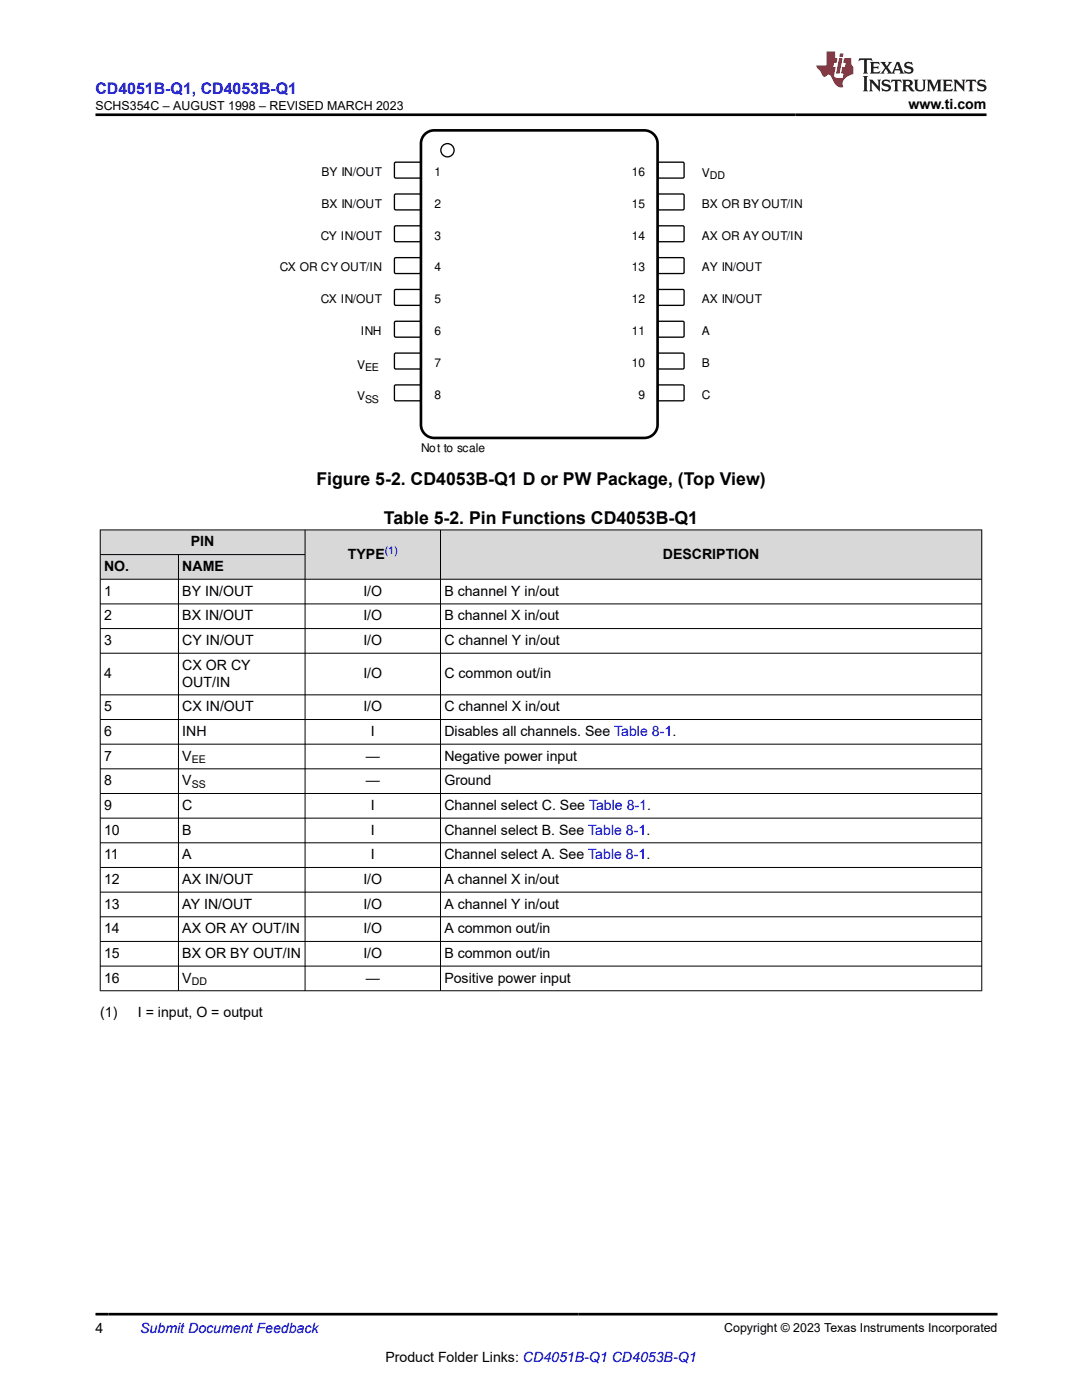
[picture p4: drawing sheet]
<svg xmlns="http://www.w3.org/2000/svg" width="216mm" height="279mm" viewBox="0 0 216 279" stroke-linecap="round" stroke-linejoin="round" font-family="sans-serif">
<path d="M78.8 32.4h5.1l.1 .2v2.8l-.3 .1h-4.9l-.1-.2v-2.7z" fill="none" stroke="#000" stroke-width=".26"/>
<path d="M131.3 32.4h5.1l.1 .2v2.8l-.3 .1h-4.9l-.1-.2v-2.7z" fill-rule="evenodd" fill="#fff"/>
<path d="M131.3 32.4h5.1l.1 .2v2.8l-.3 .1h-4.9l-.1-.2v-2.7z" fill="none" stroke="#000" stroke-width=".26"/>
<path d="M78.8 38.8h5.1l.1 .2v2.8l-.3 .1h-4.9l-.1-.3v-2.6z" fill-rule="evenodd" fill="#fff"/>
<path d="M78.8 38.8h5.1l.1 .2v2.8l-.3 .1h-4.9l-.1-.3v-2.6z" fill="none" stroke="#000" stroke-width=".26"/>
<path d="M131.3 38.8h5.1l.1 .2v2.8l-.3 .1h-4.9l-.1-.3v-2.6z" fill-rule="evenodd" fill="#fff"/>
<path d="M131.3 38.8h5.1l.1 .2v2.8l-.3 .1h-4.9l-.1-.3v-2.6z" fill="none" stroke="#000" stroke-width=".26"/>
<path d="M78.8 45.1h5.1l.1 .2v2.8l-.3 .1h-4.9l-.1-.2v-2.7z" fill-rule="evenodd" fill="#fff"/>
<path d="M78.8 45.1h5.1l.1 .2v2.8l-.3 .1h-4.9l-.1-.2v-2.7z" fill="none" stroke="#000" stroke-width=".26"/>
<path d="M131.3 45.1h5.1l.1 .2v2.8l-.3 .1h-4.9l-.1-.2v-2.7z" fill-rule="evenodd" fill="#fff"/>
<path d="M131.3 45.1h5.1l.1 .2v2.8l-.3 .1h-4.9l-.1-.2v-2.7z" fill="none" stroke="#000" stroke-width=".26"/>
<path d="M78.8 51.5h5.1l.1 .2v2.8l-.3 .1h-4.9l-.1-.3v-2.6z" fill-rule="evenodd" fill="#fff"/>
<path d="M78.8 51.5h5.1l.1 .2v2.8l-.3 .1h-4.9l-.1-.3v-2.6z" fill="none" stroke="#000" stroke-width=".26"/>
<path d="M131.3 51.5h5.1l.1 .2v2.8l-.3 .1h-4.9l-.1-.3v-2.6z" fill-rule="evenodd" fill="#fff"/>
<path d="M131.3 51.5h5.1l.1 .2v2.8l-.3 .1h-4.9l-.1-.3v-2.6z" fill="none" stroke="#000" stroke-width=".26"/>
<path d="M78.8 57.8h5.1l.1 .2v2.8l-.3 .1h-4.9l-.1-.2v-2.7z" fill-rule="evenodd" fill="#fff"/>
<path d="M78.8 57.8h5.1l.1 .2v2.8l-.3 .1h-4.9l-.1-.2v-2.7z" fill="none" stroke="#000" stroke-width=".26"/>
<path d="M131.3 57.8h5.1l.1 .2v2.8l-.3 .1h-4.9l-.1-.2v-2.7z" fill-rule="evenodd" fill="#fff"/>
<path d="M131.3 57.8h5.1l.1 .2v2.8l-.3 .1h-4.9l-.1-.2v-2.7z" fill="none" stroke="#000" stroke-width=".26"/>
<path d="M78.8 64.2h5.1l.1 .2v2.8l-.3 .1h-4.9l-.1-.3v-2.6z" fill-rule="evenodd" fill="#fff"/>
<path d="M78.8 64.2h5.1l.1 .2v2.8l-.3 .1h-4.9l-.1-.3v-2.6z" fill="none" stroke="#000" stroke-width=".26"/>
<path d="M131.3 64.2h5.1l.1 .2v2.8l-.3 .1h-4.9l-.1-.3v-2.6z" fill-rule="evenodd" fill="#fff"/>
<path d="M131.3 64.2h5.1l.1 .2v2.8l-.3 .1h-4.9l-.1-.3v-2.6z" fill="none" stroke="#000" stroke-width=".26"/>
<path d="M78.8 70.5h5.1l.1 .2v2.8l-.3 .1h-4.9l-.1-.2v-2.7z" fill-rule="evenodd" fill="#fff"/>
<path d="M78.8 70.5h5.1l.1 .2v2.8l-.3 .1h-4.9l-.1-.2v-2.7z" fill="none" stroke="#000" stroke-width=".26"/>
<path d="M131.3 70.5h5.1l.1 .2v2.8l-.3 .1h-4.9l-.1-.2v-2.7z" fill-rule="evenodd" fill="#fff"/>
<path d="M131.3 70.5h5.1l.1 .2v2.8l-.3 .1h-4.9l-.1-.2v-2.7z" fill="none" stroke="#000" stroke-width=".26"/>
<path d="M78.8 76.9h5.1l.1 .2v2.8l-.3 .1h-4.9l-.1-.3v-2.6z" fill-rule="evenodd" fill="#fff"/>
<path d="M78.8 76.9h5.1l.1 .2v2.8l-.3 .1h-4.9l-.1-.3v-2.6z" fill="none" stroke="#000" stroke-width=".26"/>
<path d="M131.3 76.9h5.1l.1 .2v2.8l-.3 .1h-4.9l-.1-.3v-2.6z" fill-rule="evenodd" fill="#fff"/>
<g fill="none" stroke="#000" stroke-width=".26">
<path d="M131.3 76.9h5.1l.1 .2v2.8l-.3 .1h-4.9l-.1-.3v-2.6z"/>
<circle cx="89.3" cy="30" r="1.32"/>
</g>
<path d="M85 26.6l1-.5 .6-.1h42a2.65 2.65 0 0 1 2.6 2.7v56.1a2.65 2.65 0 0 1-2.6 2.6h-42a2.65 2.65 0 0 1-2.6-2.6v-56.1a2.64 2.64 0 0 1 1-2.1z" fill="none" stroke="#000" stroke-width=".53"/>
<g fill="#d8d8d8">
<path d="M20 105.8h175.9v4.9h-175.9z" fill-rule="evenodd"/>
<path d="M20.1 105.8h40.7v4.8h-40.7z" fill-rule="evenodd"/>
<path d="M60.9 105.8h26.9v9.7h-26.9z" fill-rule="evenodd"/>
<path d="M88 105.8h107.8v9.7h-107.8z" fill-rule="evenodd"/>
<path d="M20.1 110.7h15.5v4.8h-15.5z" fill-rule="evenodd"/>
<path d="M35.7 110.7h25.1v4.8h-25.1z" fill-rule="evenodd"/>
</g>
<g fill="none" stroke="#000" stroke-width=".2">
<path d="M19.9 105.8h176.1M19.9 110.7h41M20 105.7v92.1M35.6 110.7v87.1M60.9 105.7v92.1M87.9 105.7v92.1M195.9 105.7v92.1M196 115.6h-176.1M19.9 120.5h176.1M19.9 125.4h176.1M19.9 130.4h176.1M19.9 138.7h176.1"/>
<path d="M19.9 143.6h176.1M19.9 148.5h176.1M19.9 153.4h176.1M19.9 158.4h176.1M19.9 163.3h176.1M19.9 168.2h176.1M19.9 173.1h176.1M19.9 178h176.1M19.9 183h176.1M19.9 187.9h176.1M19.9 192.8h176.1M19.9 197.7h176.1"/>
</g>
<path d="M171.5 11.6l-.2 .6 .5-.2h.6v.1v2.2l-.2 .4h1l-.2-.4v-2.2v-.1h.5l.5 .2-.1-.6zM173.6 12.4l.2 .3v1.6l-.2 .4h1.9l.1-.6a1.08 1.08 0 0 1-1.3 .2v-.7h.6l.4 .2v-.7l-.4 .2h-.6v-.5l.2-.2a1 1 0 0 1 1 .3l-.1-.5zM175.7 12.4l.9 1.1-1 1.2h.9l-.2-.2 .5-.8 .4 .8-.2 .2h1.6l-.2-.2 .2-.5h.9l.1 .5-.1 .2h.9l-.2-.4-.8-1.9h-.5l-.9 2.1-.9-1.1 .9-1h-.8l.2 .2-.4 .6-.4-.6 .2-.2zM179 12.8l.4 1h-.7zM180.7 12.5a.65 .65 0 0 0-.2 .7 .65 .65 0 0 0 .6 .5l.6 .1 .1 .3a.79 .79 0 0 1-.7 .4 .79 .79 0 0 1-.7-.5l.1 .7 .2-.1a.93 .93 0 0 0 1.1 0 .93 .93 0 0 0 .4-.9 1.46 1.46 0 0 0-1.2-.6l-.1-.3a1.09 1.09 0 0 1 1.2 .2l-.2-.6-.1 .1-.5-.2zM172.2 15.2l.2 .4v2.2l-.2 .4h1l-.2-.4v-2.2l.2-.4zM173.4 15.9l.2 .4v1.5l-.2 .4h.8l-.3-.4 .1-1.3 1.6 1.8v-2l.2-.4h-.7l.1 .2 .1 1.1-1.2-1.3zM176.2 16a.65 .65 0 0 0-.2 .8 .65 .65 0 0 0 .6 .4l.6 .2 .1 .2a.79 .79 0 0 1-.7 .4 .79 .79 0 0 1-.7-.5l.1 .7 .2-.1a.93 .93 0 0 0 1.1 .1 .93 .93 0 0 0 .4-1 1.46 1.46 0 0 0-1.2-.5l-.1-.4a1.09 1.09 0 0 1 1.2 .2l-.1-.6-.2 .1-.5-.1zM177.9 15.9l-.1 .6a.63 .63 0 0 1 .8-.3v1.6l-.3 .4h1l-.2-.4v-1.6a.66 .66 0 0 1 .8 .3l-.1-.6zM180 15.9l.2 .4v1.5l-.2 .4h1l-.2-.2-.1-.7h.5l.1 .2a.79 .79 0 0 0 1.2 .6l-1-.9a.61 .61 0 0 0 .6-.6 .61 .61 0 0 0-.5-.7zM180.8 16.2h.1a.47 .47 0 0 1 .5 .1 .47 .47 0 0 1 .1 .5l-.1 .1-.7 .1zM182.3 15.9l.2 .2a2.27 2.27 0 0 0 .4 2 1.04 1.04 0 0 0 1.7-.7v-1.3l.2-.2h-.8l.2 .4v1.1a.6 .6 0 0 1-.6 .6 .6 .6 0 0 1-.6-.6v-1.1l.3-.4zM184.9 15.9l.2 .4v1.5l-.2 .4h.8l-.3-.4v-1.4l.9 1.9 .9-1.9v1.4l-.3 .4h1l-.2-.4v-1.5l.2-.4h-.8l-.7 1.5-.6-1.5zM188.1 15.9l.2 .4v1.5l-.2 .4h1.9l.1-.6a1.09 1.09 0 0 1-1.3 .2v-.7h.6l.4 .2v-.6l-.4 .2h-.6v-.6l.2-.1a1.01 1.01 0 0 1 1 .3l-.1-.6zM190.2 15.9l.3 .4v1.5l-.3 .4h.8l-.2-.4v-1.3l1.6 1.8v-2l.2-.4h-.7l.2 .2v1.1l-1.2-1.3zM192.8 15.9l-.1 .6a.63 .63 0 0 1 .8-.3v1.6l-.3 .4h1l-.2-.4v-1.6a.66 .66 0 0 1 .8 .3l-.1-.6zM195.2 16a.65 .65 0 0 0-.2 .8 .65 .65 0 0 0 .6 .4l.6 .2 .2 .2a.79 .79 0 0 1-.7 .4 .79 .79 0 0 1-.7-.5l.1 .7 .2-.1a.93 .93 0 0 0 1 .1 .93 .93 0 0 0 .5-1 1.46 1.46 0 0 0-1.3-.5v-.4a1.09 1.09 0 0 1 1.2 .2l-.2-.6-.2 .1-.5-.1z" fill="#231f20"/>
<path d="M164.9 10.3v2.7h-2l.1 .4 .8 1a.95 .95 0 0 0 1 .9 .59 .59 0 0 1 .5-.4 .59 .59 0 0 1 .5 .3l.4 .8a1.59 1.59 0 0 0 2.1 1.4 1.61 1.61 0 0 1 1-2.3l1-.3-.1-1.5a1.59 1.59 0 0 1-.3-1.7h-1.5l-.2 .9h.6l-.2 .9h-.5l-.2 .9v.3l.4 .1-.1 .9h-.7a.73 .73 0 0 1-1-.7l.3-1.5h-.5l.1-.9h.5l.2-.9h-.5v-1.3zM167.4 11.6l-.6 3.1h.7l.6-3.1zM167.6 10.7l-.1 .6h.7l.1-.6z" fill="#ed1c24"/>
<path d="M19 22.9h177.8M19 262.3h180" fill="none" stroke="#000" stroke-width=".53"/>
<g font-size="3.5">
<text x="63.1" y="96.8">Figure 5-2. CD4053B-Q1 D or PW Package, (Top View)</text>
<text x="76.6" y="104.6">Table 5-2. Pin Functions CD4053B-Q1</text>
</g>
<text font-size="3.2" fill="#00f" x="19" y="18.7">CD4051B-Q1, CD4053B-Q1</text>
<g font-size="2.8">
<text x="181.3" y="21.8">www.ti.com</text>
<text x="20.8" y="114">NO.</text>
<text x="36.4" y="114">NAME</text>
<text x="38.1" y="109">PIN</text>
<text x="69.4" y="111.5">TYPE</text>
<text x="132.3" y="111.5">DESCRIPTION</text>
<text x="20.8" y="118.9">1</text>
<text x="36.4" y="118.9">BY IN/OUT</text>
<text x="72.5" y="118.9">I/O</text>
<text x="88.7" y="118.9">B channel Y in/out</text>
<text x="20.8" y="123.8">2</text>
<text x="36.4" y="123.8">BX IN/OUT</text>
<text x="72.5" y="123.8">I/O</text>
<text x="88.7" y="123.8">B channel X in/out</text>
<text x="20.8" y="128.7">3</text>
<text x="36.4" y="128.7">CY IN/OUT</text>
<text x="72.5" y="128.7">I/O</text>
<text x="88.7" y="128.7">C channel Y in/out</text>
<text x="20.8" y="135.3">4</text>
<text x="36.4" y="133.6">CX OR CY</text>
<text x="36.4" y="137">OUT/IN</text>
<text x="72.5" y="135.3">I/O</text>
<text x="88.7" y="135.3">C common out/in</text>
<text x="20.8" y="141.9">5</text>
<text x="36.4" y="141.9">CX IN/OUT</text>
<text x="72.5" y="141.9">I/O</text>
<text x="88.7" y="141.9">C channel X in/out</text>
<text x="20.8" y="146.9">6</text>
<text x="36.4" y="146.9">INH</text>
<text x="74" y="146.9">I</text>
<text x="88.7" y="146.9">Disables all channels. See Table 8-1.</text>
<text x="20.8" y="151.8">7</text>
<text x="36.4" y="151.8">V</text>
<text x="73" y="151.8">—</text>
<text x="88.7" y="151.8">Negative power input</text>
<text x="20.8" y="156.7">8</text>
<text x="20.8" y="161.6">9</text>
<text x="36.4" y="156.7">V</text>
<text x="36.4" y="161.6">C</text>
<text x="73" y="156.7">—</text>
<text x="74" y="161.6">I</text>
<text x="88.7" y="156.7">Ground</text>
<text x="88.7" y="161.6">Channel select C. See Table 8-1.</text>
<text x="20.8" y="166.6">10</text>
<text x="36.4" y="166.6">B</text>
<text x="74" y="166.6">I</text>
<text x="88.7" y="166.6">Channel select B. See Table 8-1.</text>
<text x="20.8" y="171.5">11</text>
<text x="36.4" y="171.5">A</text>
<text x="74" y="171.5">I</text>
<text x="88.7" y="171.5">Channel select A. See Table 8-1.</text>
<text x="20.8" y="176.4">12</text>
<text x="36.4" y="176.4">AX IN/OUT</text>
<text x="72.5" y="176.4">I/O</text>
<text x="88.7" y="176.4">A channel X in/out</text>
<text x="20.8" y="181.3">13</text>
<text x="36.4" y="181.3">AY IN/OUT</text>
<text x="72.5" y="181.3">I/O</text>
<text x="88.7" y="181.3">A channel Y in/out</text>
<text x="20.8" y="186.2">14</text>
<text x="20.8" y="191.2">15</text>
<text x="36.4" y="186.2">AX OR AY OUT/IN</text>
<text x="36.4" y="191.2">BX OR BY OUT/IN</text>
<text x="72.5" y="186.2">I/O</text>
<text x="72.5" y="191.2">I/O</text>
<text x="88.7" y="186.2">A common out/in</text>
<text x="88.7" y="191.2">B common out/in</text>
<text x="20.8" y="196.1">16</text>
<text x="36.4" y="196.1">V</text>
<text x="73" y="196.1">—</text>
<text x="88.7" y="196.1">Positive power input</text>
<text x="20" y="202.9">(1)</text>
<text x="27.5" y="202.9">I = input, O = output</text>
<text x="19" y="266.1">4</text>
<text x="76.9" y="271.7">Product Folder Links: CD4051B-Q1 CD4053B-Q1</text>
</g>
<text font-size="2.8" fill="#00f" x="28" y="266.1">Submit Document Feedback</text>
<g font-size="2.5">
<text x="19.1" y="21.9">SCHS354C – AUGUST 1998 – REVISED MARCH 2023</text>
<text x="144.5" y="265.8">Copyright © 2023 Texas Instruments Incorporated</text>
</g>
<g font-size="2.4">
<text x="64.2" y="35">BY IN/OUT</text>
<text x="86.7" y="35">1</text>
<text x="126.1" y="35">16</text>
<text x="140" y="35.3">V</text>
<text x="64.2" y="41.4">BX IN/OUT</text>
<text x="86.7" y="41.4">2</text>
<text x="126.1" y="41.4">15</text>
<text x="140" y="41.4">BX OR BY OUT/IN</text>
<text x="64" y="47.8">CY IN/OUT</text>
<text x="86.7" y="47.8">3</text>
<text x="126.1" y="47.8">14</text>
<text x="140" y="47.8">AX OR AY OUT/IN</text>
<text x="55.8" y="54.2">CX OR CY OUT/IN</text>
<text x="86.7" y="54.2">4</text>
<text x="126.1" y="54.2">13</text>
<text x="140" y="54.2">AY IN/OUT</text>
<text x="64" y="60.6">CX IN/OUT</text>
<text x="86.7" y="60.6">5</text>
<text x="126.1" y="60.6">12</text>
<text x="140" y="60.6">AX IN/OUT</text>
<text x="72" y="66.9">INH</text>
<text x="86.7" y="66.9">6</text>
<text x="126.1" y="66.9">11</text>
<text x="140" y="66.9">A</text>
<text x="71.3" y="73.5">V</text>
<text x="86.7" y="73.3">7</text>
<text x="126.1" y="73.3">10</text>
<text x="140" y="73.3">B</text>
<text x="71.3" y="79.9">V</text>
<text x="86.7" y="79.7">8</text>
<text x="127.4" y="79.7">9</text>
<text x="140" y="79.7">C</text>
<text x="84.1" y="90.3">Not to scale</text>
</g>
<g font-size="2.1">
<text x="141.6" y="35.7">DD</text>
<text x="72.9" y="74">EE</text>
<text x="72.9" y="80.4">SS</text>
<text x="38.3" y="152.4">EE</text>
<text x="38.3" y="157.3">SS</text>
<text x="38.3" y="196.6">DD</text>
</g>
<text font-size="2.1" fill="#00f" x="76.8" y="110.6">(1)</text>
</svg>
